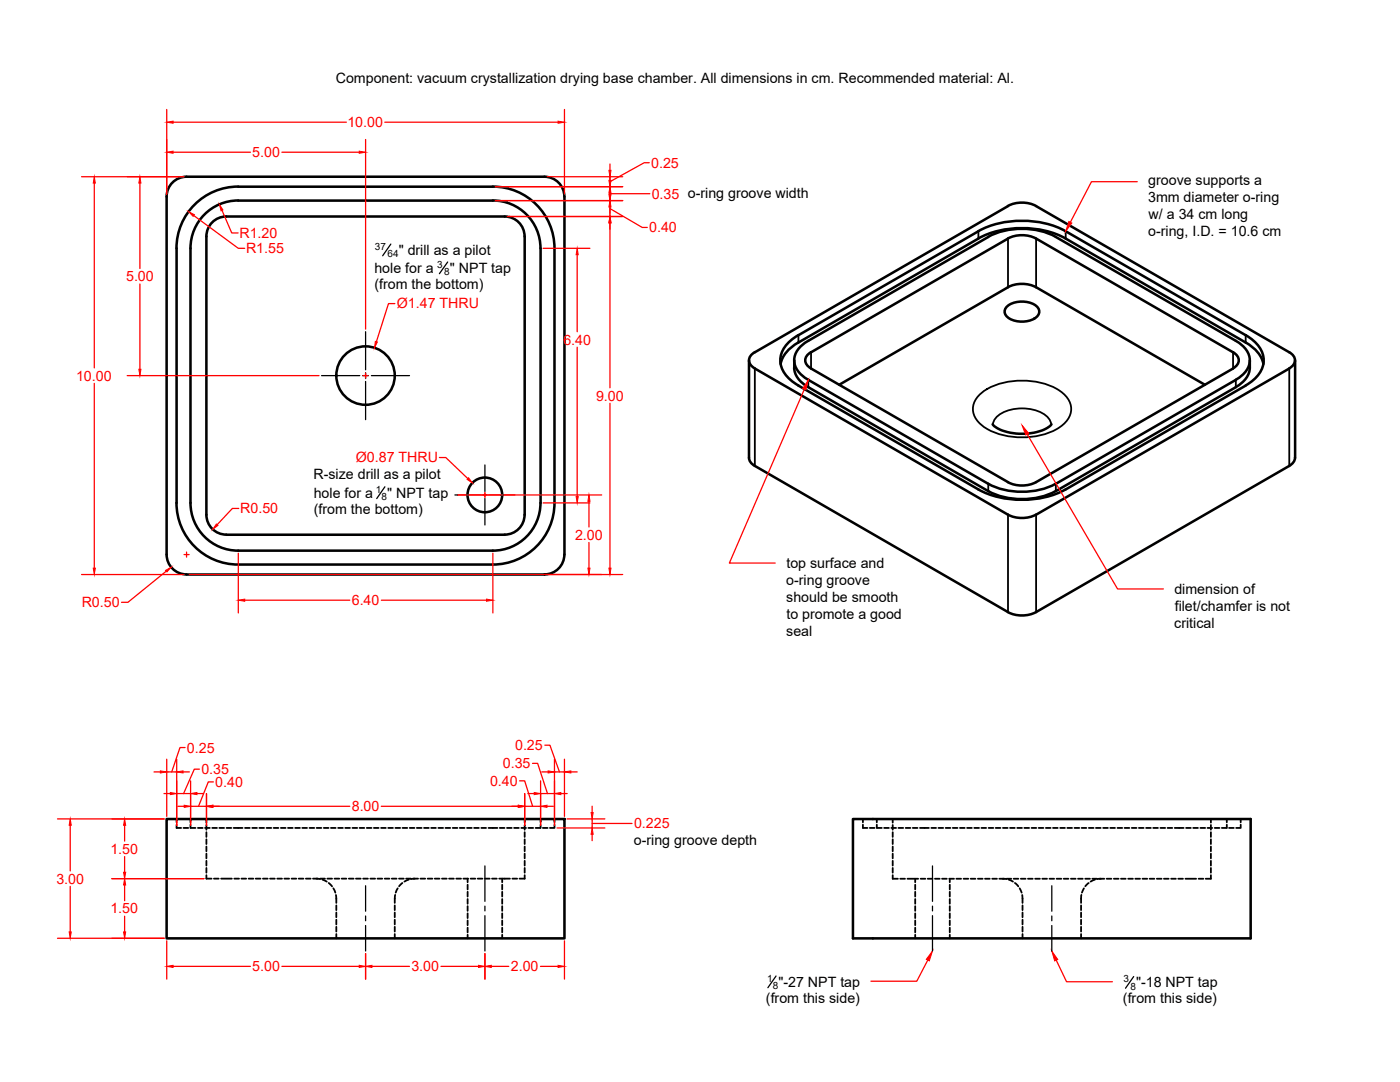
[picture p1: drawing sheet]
<svg xmlns="http://www.w3.org/2000/svg" width="279mm" height="216mm" viewBox="0 0 279 216" stroke-linecap="round" stroke-linejoin="round" font-family="sans-serif">
<!-- layer: MD_Hidden -->
<g fill="none" stroke="#000" stroke-width=".36">
<path d="M35.2 164.5v.7h1M35.2 163.4v.7M36.6 165.2h1M38 163.4v.7M38 164.5v.7M38.1 165.2h.9M39.5 165.2h.9M40.9 165.2h1M41.2 174.6v.7h1M41.2 163.4v.7M41.2 164.6v1M41.2 166.1v.9"/>
<path d="M41.2 167.5v.9M41.2 168.9v1M41.2 170.3v1M41.2 171.8v.9M41.2 173.2v.9M42.4 165.2h.9M42.7 175.3h.9M43.8 165.2h.9M44.1 175.3h2.2M45.2 165.2h1M46.6 165.2h1.8M46.8 175.3h.9"/>
<path d="M48.2 175.3h.9M48.9 165.2h.9M49.6 175.3h1M50.3 165.2h1M51 175.3h1M51.8 165.2h.9M52.5 175.3h.9M53.2 165.2h.9M53.9 175.3h.9M54.6 165.2h1M55.3 175.3h1M56 165.2h1"/>
<path d="M56.7 175.3h1M57.5 165.2h.9M58.2 175.3h.9M58.9 165.2h1M59.6 175.3h1M60.3 165.2h1M61 175.3h1M61.8 165.2h.9M62.5 175.3h.9M63.1 175.3l.8 .1M63.2 165.2h.9M63.9 175.3h1"/>
<path d="M64.3 175.5l.9 .4M64.6 165.2h1M65.3 175.3h1M65.6 176.2l.7 .7M66 165.2h1M66.5 177.2l.4 .9M66.8 175.3h.9M67 178.6l.1 1.6M67.5 165.2h.9M68.2 175.3h.9M68.9 165.2h1M69.6 175.3h1"/>
<path d="M70.3 165.2h1M71 175.3h1M71.8 165.2h.9M72.5 175.3h.9M73.2 165.2h.9M73.9 175.3h1M74.6 165.2h1M75.3 175.3h1M76.1 165.2h.9M76.8 175.3h.9M77.5 165.2h.9M78.2 175.3h.9"/>
<path d="M78.9 178.6l-.1 1.6M78.9 165.2h1M79.4 177.2l-.4 .9M79.6 175.3h1M80.3 176.2l-.6 .6M80.3 165.2h1M81 175.3h1M81.6 175.5l-.9 .4M81.8 165.2h.9M82.5 175.3h.9M82.8 175.3l-.8 .1M83.2 165.2h.9"/>
<path d="M83.9 175.3h1M84.6 165.2h1M85.3 175.3h1M86 165.2h1M86.8 175.3h.9M87.5 165.2h.9M88.2 175.3h1M88.9 165.2h1M89.6 175.3h1M90.3 165.2h1M91.1 175.3h.9M91.8 165.2h.9"/>
<path d="M92.5 175.3h.9M93.2 165.2h.9M93.3 175.3v.7M93.3 176.5v1M93.3 177.9v1M93.3 179.4v.9M93.9 175.3h1M94.6 165.2h1M95.3 175.3h1M96.1 165.2h.9M96.8 175.3h.9M97.5 165.2h1.8"/>
<path d="M98.2 175.3h.9M99.6 175.3h2.2M99.7 165.2h1M100.2 175.3v.7M100.2 176.5v1M100.2 177.9v1M100.2 179.4v.9M101.2 165.2h.9M102.3 175.3h.9M102.6 165.2h.9M104 165.2h1M104.7 174.6v.7h-1"/>
<path d="M104.7 163.4v.7M104.7 164.6v1M104.7 166.1v.9M104.7 167.5v.9M104.7 168.9v1M104.7 170.3v1M104.7 171.8v.9M104.7 173.2v.9M105.5 165.2h.9M107.9 164.5l-.1 .7h-.9M107.9 163.4v.7M108.3 165.2h1"/>
<path d="M110.7 164.5v.7h-1M110.7 163.4v.7M172.2 164.5v.7h.9M172.2 163.4v.7M173.6 165.2h.9M175 163.4v.7M175 164.5v.7M175 165.2h1M176.4 165.2h1M177.9 165.2h.9M178.2 174.6v.7h1M178.2 163.4v.7"/>
<path d="M178.2 164.6v1M178.2 166.1v.9M178.2 167.5v.9M178.2 168.9v1M178.2 170.3v1M178.2 171.8v.9M178.2 173.2v.9M179.3 165.2h1M179.7 175.3h.9M180.7 165.2h1M181.1 175.3h2.1M182.2 165.2h.9"/>
<path d="M182.6 175.3v.7M182.6 176.5v1M182.6 177.9v1M182.6 179.4v.9M183.6 165.2h1.8M183.7 175.3h1M185.1 175.3h1M185.9 165.2h.9M186.6 175.3h.9M187.3 165.2h.9M188 175.3h1M188.7 165.2h1"/>
<path d="M189.4 175.3h1M189.5 175.3v.7M189.5 176.5v1M189.5 177.9v1M189.5 179.4v.9M190.1 165.2h1M190.9 175.3h.9M191.6 165.2h.9M192.3 175.3h1M193 165.2h1M193.7 175.3h1M194.4 165.2h1"/>
<path d="M195.2 175.3h.9M195.9 165.2h.9M196.6 175.3h.9M197.3 165.2h.9M198 175.3h1M198.7 165.2h1M199.4 175.3h1M200.1 175.3l.7 .1M200.2 165.2h.9M200.9 175.3h.9M201.3 175.5l.9 .4M201.6 165.2h.9"/>
<path d="M202.3 175.3h.9M202.5 176.2l.7 .7M203 165.2h1M203.5 177.2l.4 .9M203.7 175.3h1M204 178.6l.1 1.6M204.4 165.2h1M205.1 175.3h1M205.9 165.2h.9M206.6 175.3h.9M207.3 165.2h.9M208 175.3h1"/>
<path d="M208.7 165.2h1M209.4 175.3h1M210.1 165.2h1M210.9 175.3h.9M211.6 165.2h.9M212.3 175.3h.9M213 165.2h1M213.7 175.3h1M214.4 165.2h1M215.1 175.3h1M215.8 178.6v1.6M215.9 165.2h.9"/>
<path d="M216.3 177.2l-.4 .9M216.6 175.3h.9M217.3 176.2l-.7 .6M217.3 165.2h.9M218 175.3h.9M218.5 175.5l-.8 .4M218.7 165.2h1M219.4 175.3h1M219.7 175.3l-.7 .1M220.2 165.2h.9M220.9 175.3h.9M221.6 165.2h.9"/>
<path d="M222.3 175.3h.9M223 165.2h1M223.7 175.3h1M224.4 165.2h1M225.1 175.3h1M225.9 165.2h.9M226.6 175.3h.9M227.3 165.2h.9M228 175.3h1M228.7 165.2h1M229.4 175.3h1M230.1 165.2h1"/>
<path d="M230.9 175.3h.9M231.6 165.2h.9M232.3 175.3h.9M233 165.2h1M233.7 175.3h1M234.4 165.2h1.8M235.1 175.3h1M236.6 175.3h2.1M236.7 165.2h1M238.1 165.2h1M239.2 175.3h1M239.6 165.2h.9"/>
<path d="M241 165.2h.9M241.7 174.6v.7h-1.1M241.7 163.4v.7M241.7 164.6v1M241.7 166.1v.9M241.7 167.5v.9M241.7 168.9v1M241.7 170.3v1M241.7 171.8v.9M241.7 173.2v.9M242.4 165.2h1M243.8 165.2h1"/>
<path d="M244.8 163.4v.7M244.8 164.5v.7M245.3 165.2h.9M247.6 164.5v.7h-.9M247.6 163.4v.7M67.1 180.7v.9M67.1 182.1v.9M67.1 183.5v1M67.1 184.9v1M67.1 186.4v.8M78.8 180.7v.9M78.8 182.1v.9"/>
<path d="M78.8 183.5v1M78.8 184.9v1M78.8 186.4v.8M93.3 180.8v1M93.3 182.2v1M93.3 183.7v.9M93.3 185.1v1M93.3 186.5v.7M100.2 180.8v1M100.2 182.2v1M100.2 183.7v.9M100.2 185.1v1"/>
<path d="M100.2 186.5v.7M182.6 180.8v1M182.6 182.2v1M182.6 183.7v.9M182.6 185.1v1M182.6 186.5v.7M189.5 180.8v1M189.5 182.2v1M189.5 183.7v.9M189.5 185.1v1M189.5 186.5v.7M204.1 180.7v.9"/>
<path d="M204.1 182.1v.9M204.1 183.5v1M204.1 184.9v1M204.1 186.4v.8M215.8 180.7v.9M215.8 182.1v.9M215.8 183.5v1M215.8 184.9v1M215.8 186.4v.8"/>
</g>
<!-- layer: MD_Visible -->
<g fill="none" stroke="#000" stroke-width=".51">
<path d="M33.3 39.2a4 4 0 0 1 3.9-3.9h71.5a4 4 0 0 1 3.9 3.9M33.3 39.2v71.4a4 4 0 0 0 3.9 4M47.5 37.2a12.3 12.3 0 0 0-12.3 12.4v50.7a12.3 12.3 0 0 0 12.3 12.3h50.9a12.3 12.3 0 0 0 12.3-12.2v-50.9a12.3 12.3 0 0 0-12.3-12.3M47.5 37.3h50.9M112.6 39.2v71.5M41.2 47.2a4 4 0 0 1 4-4h55.5a4 4 0 0 1 4 4M41.2 47.2v55.5a4 4 0 0 0 4 4M41.2 42.4a9.3 9.3 0 0 1 6.3-2.4h50.9a9.6 9.6 0 0 1 9.5 9.6v50.7a9.5 9.5 0 0 1-9.5 9.6h-50.9a9.5 9.5 0 0 1-9.5-9.6v-50.8a9.5 9.5 0 0 1 3.2-7.1zM104.7 47.2v55.5M195.2 46.1a19.2 19.2 0 0 1 17.5 0M195.2 47.6a19.2 19.2 0 0 1 17.5 0M195.3 46.1l-36 20.8"/>
<path d="M195.3 47.6l-36 20.7M197.2 47.3a14.9 14.9 0 0 1 13.5 0M197.2 47.3l-35.9 20.7a4.3 4.3 0 0 0-2.6 5 5.6 5.6 0 0 0 2.6 2.8l35.9 20.7a15.1 15.1 0 0 0 13.5 0l35.9-20.7a4.3 4.3 0 0 0 2.6-5.1 5.5 5.5 0 0 0-2.6-2.7l-35.9-20.7M212.7 47.6l35.9 20.7a6.6 6.6 0 0 1 3.5 4.3M212.7 46.1l35.9 20.8M149.5 71.9v19.4a1.91 1.91 0 0 0 1.1 1.7l50.5 29.1a6.2 6.2 0 0 0 5.7 0l50.5-29.1a2.06 2.06 0 0 0 1.1-1.7l.1-19.4M150.6 70.3a1.72 1.72 0 0 0-1.1 1.6 1.72 1.72 0 0 0 1.1 1.6M150.6 70.3l50.5-29.2a6.2 6.2 0 0 1 5.7 0l50.5 29.2M150.6 73.5l50.5 29.2a6.2 6.2 0 0 0 5.7 0l50.5-29.2M158.5 71.9a4.8 4.8 0 0 0 2.8 5.4l35.9 20.7a15.1 15.1 0 0 0 13.5 0l35.9-20.8a4.9 4.9 0 0 0 2.8-5.3M159.3 66.9a5.8 5.8 0 0 0-3.5 5.9 6.5 6.5 0 0 0 3.5 4.1M159.3 68.3a6.6 6.6 0 0 0-3.5 4.3"/>
<path d="M159.3 76.9l36 20.8M161.9 70.3a1.72 1.72 0 0 0-1.2 1.6 1.72 1.72 0 0 0 1.2 1.6M161.9 70.3l39.2-22.7a6.2 6.2 0 0 1 5.7 0l39.3 22.7M161.9 73.5l39.2 22.7a6.2 6.2 0 0 0 5.7 0l39.3-22.7M167.5 76.8l33.6-19.5a6.2 6.2 0 0 1 5.7 0l33.7 19.5M201 61.1a5 5 0 0 1 5.9 0 1.44 1.44 0 0 1-.5 2.5 5.2 5.2 0 0 1-5.4-.4 1.33 1.33 0 0 1 0-2.1zM246.1 70.3a1.72 1.72 0 0 1 1.1 1.6 1.72 1.72 0 0 1-1.1 1.6M248.6 66.9a5.8 5.8 0 0 1 3.5 5.9 6.5 6.5 0 0 1-3.5 4.1l-35.9 20.8M257.3 70.3a1.72 1.72 0 0 1 1.1 1.6 1.72 1.72 0 0 1-1.1 1.6M195.2 97.7a19.2 19.2 0 0 0 17.5 0M198.1 84.7a7.1 7.1 0 0 0 5.3 1.9 8.9 8.9 0 0 0 6.4-1.8v-.1M37.2 114.6h71.5"/>
<path d="M45.2 106.7h55.5M104.7 102.7a4 4 0 0 1-4 4M112.6 110.6a4 4 0 0 1-3.9 4M33.3 163.4h79.3v23.8h-79.3zM170.2 163.4h79.4v23.8h-79.4z"/>
<circle cx="73" cy="74.9" r="5.8"/>
<circle cx="96.8" cy="98.8" r="3.5"/>
</g>
<!-- layer: MD_Visible Narrow -->
<g fill="none" stroke="#000" stroke-width=".36">
<path d="M195.3 46.1v1.5M201.2 47.6v9.7M206.8 47.6v9.7M212.7 46.1v1.5M150.6 73.5v19.5M159.3 66.9v1.4M161.3 75.8v1.5M161.9 70.3v3.2M195.3 78.9a12.6 12.6 0 0 1 9.9-2.9 10.5 10.5 0 0 1 8 3.7 3.8 3.8 0 0 1-1.3 5.3 14.7 14.7 0 0 1-15.8 0 3.8 3.8 0 0 1-.8-6.1zM246.1 70.3v3.2M246.6 75.8v1.5M248.6 66.9v1.4"/>
<path d="M257.3 73.5v19.5M197.2 96.5v1.5M198.1 84.7a3.7 3.7 0 0 1 3-2.8 8.7 8.7 0 0 1 7.8 1.2l.8 1 .1 .6M210.7 96.5v1.5M201.2 102.7v19.4M206.8 102.7v19.4"/>
</g>
<!-- layer: 0 -->
<g fill="none" stroke="#000" stroke-width=".25">
<path d="M78 48.7l-1.6 2.3M89.3 52.3l-1.6 2.3M64.2 75h7.6M72.4 75h1.1M73 66.2v7.6M73 74.4v1.1M73 76.1v7.6M74.1 75h7.6M76.8 97.1l-1.6 2.4M90.8 98.8h5.3M96.4 98.8h.7M96.8 92.8v5.3"/>
<path d="M96.8 98.4v.7M96.8 99.5v5.3M97.5 98.8h5.3M73 176.7v5.1M96.8 172.8v7.1M186.1 172.8v7.1M209.9 176.7v5.1M73 182.8v.9M73 184.7v5.1M96.8 180.8v1M96.8 182.7v7.1M154.9 194.8l-1.7 2.3"/>
<path d="M186.1 180.8v1M186.1 182.7v7.1M209.9 182.8v.9M209.9 184.7v5.1M226.3 194.9l-1.7 2.3"/>
</g>
<g fill="none" stroke="#f00" stroke-width=".25">
<path d="M16.3 35.3h20.4M18.8 36.5v36.9M27.9 36.5v17.1M33.3 21.8v16.9M34.5 24.4h34.6M34.5 30.4h15.5M56.3 30.4h15.4M73 27.8v37.9M76.8 24.4h34.6M98.9 37.3h25.4M109.2 35.3h15.1M112.6 21.8v16.9"/>
<path d="M121.7 38.7h8M121.7 32.7v1.3M121.7 34.7v8.5M129.6 32.5h-1l-6.9 3.8M227 36.3h-9.2l-4.2 8M27.9 56.7v17M38.7 43l8.9 6.6h1.2M44.3 42l1.9 4.5h1.3M98.9 40h25.4M101.2 43.2h23.1M108.4 49.6h9.3M115.2 50.8v15.4"/>
<path d="M121.7 41.6l6.5 3.8h1M121.7 44.5v32.9M18.8 76.5v36.9M25.4 75h38.3M72.5 75h1M73 74.4v1.1M78.8 60.6h-1.3l-2.4 7.6M115.2 69.3v29.8M160.5 77.7l-14.9 34.7h9.1M87.7 91.3h1.3l4.4 4.2M91.3 98.8h28.8M96.8 98.3v1"/>
<path d="M121.7 80.5v32.9M205 86.6l18 30.9h9.2M16.3 114.6h20.4M33.2 114l-7.7 6.2h-1.2M36.7 110.7h1M37.2 110.2v1M37.7 114.6h86.6M47.6 110.4v11.9M47.6 101.5h-1.2l-3.1 3.2M48.8 119.8h21M76.1 119.8h21M98.4 110.4v11.9"/>
<path d="M108.4 100.4h9.3M117.5 100v5.2M117.5 108.2v5.2M30.7 154h1.3M32.7 158.3h1.3M33.3 151.5v11.4M33.3 154h2M35.3 151.5v13.2M35.3 158.3h2.7M36.5 154h1.3M36.9 149.2h-1l-1.6 4.8M38 155.8v8.9"/>
<path d="M39.3 158.3h1.3M39.8 153.5h-1l-2.2 4.8M41.2 158.3v6.4M42.6 156h-1l-2 4.9M103.7 155.8h1l1.6 5.1M104.7 158.3v6.4M105.3 158.3h1.3M106.3 152.3h1l2 6M107.9 158.3h2.8M107.9 155.8v8.9M108.1 154h1.3M108.7 148.7h1l2 5.3"/>
<path d="M110.7 154h1.9M110.7 151.5v13.2M111.9 158.3h1.3M112.6 151.5v11.4M113.9 154h1.3M11.5 163.4h21.3M14 164.7v9.1M14 176.9v9M22.3 175.3h18.4M24.9 164.7v3.1M24.9 170.9v3.2M24.9 176.6v3.1"/>
<path d="M35.5 160.9h1.3M38 160.9h3.2M42.5 160.9h27.3M76.1 160.9h27.3M104.7 160.9h3.2M109.2 160.9h1.2M111.2 165.2h9.5M113.2 163.4h7.5M118.2 164.3h7.9M118.2 160.9v1.2M118.2 163.4v1.8M118.2 166.5v1.2"/>
<path d="M11.5 187.2h21.3M24.9 182.8v3.1M33.3 187.7v7.7M34.5 192.8h15.5M56.3 192.8h15.4M73 190.3v5.1M74.2 192.8h7.5M88 192.8h7.5M96.8 190.3v5.1M98 192.8h3.5M107.9 192.8h3.5M112.6 187.7v7.7"/>
<path d="M185.2 191.6l-2.2 4.2h-9.2M210.8 191.6l2.1 4.3h9.1"/>
</g>
<g fill="#f00" stroke="#f00" stroke-width=".2">
<path d="M18.6 113.4h.4l-.2 1.2z"/>
<path d="M18.8 35.3l.2 1.2h-.4z"/>
<path d="M27.7 73.7h.4l-.2 1.3z"/>
<path d="M27.9 35.3l.2 1.2h-.4z"/>
<path d="M33.3 24.4l1.2-.2v.4z"/>
<path d="M111.4 24.2l1.2 .2-1.2 .2z"/>
<path d="M71.7 30.2l1.3 .2-1.3 .2z"/>
<path d="M33.3 30.4l1.2-.2v.4z"/>
<path d="M74.9 68.1l.4 .1-.6 1.2z"/>
<path d="M121.7 43.2l.2 1.3h-.4z"/>
<path d="M121.5 113.4h.4l-.2 1.2z"/>
<path d="M96.8 192.8l1.2-.2v.4z"/>
<path d="M111.4 192.6l1.2 .2-1.2 .2z"/>
<path d="M13.8 185.9h.4l-.2 1.3z"/>
<path d="M14 163.4l.2 1.3h-.4z"/>
<path d="M118.2 165.2l.2 1.3h-.4z"/>
<path d="M118 162.1h.4l-.2 1.3z"/>
<path d="M24.9 163.4l.2 1.3h-.4z"/>
<path d="M24.7 174.1h.4l-.2 1.2z"/>
<path d="M24.7 185.9h.4l-.2 1.3z"/>
<path d="M24.9 175.3l.2 1.3h-.4z"/>
<path d="M32 153.8l1.3 .2-1.3 .2z"/>
<path d="M35.3 154l1.2-.2v.4z"/>
<path d="M34 158.1l1.3 .2-1.3 .3z"/>
<path d="M38 158.3l1.3-.2v.5z"/>
<path d="M36.8 160.7l1.2 .2-1.2 .2z"/>
<path d="M41.2 160.9l1.3-.2v.4z"/>
<path d="M103.4 160.7l1.3 .2-1.3 .2z"/>
<path d="M107.9 160.9l1.3-.2v.4z"/>
<path d="M106.6 158.1l1.3 .2-1.3 .3z"/>
<path d="M110.7 158.3l1.2-.2v.5z"/>
<path d="M109.4 153.8l1.3 .2-1.3 .2z"/>
<path d="M112.6 154l1.3-.2v.4z"/>
<path d="M117.5 98.8l.3 1.2h-.5z"/>
<path d="M117.3 113.4h.5l-.3 1.2z"/>
<path d="M95.5 192.6l1.3 .2-1.3 .2z"/>
<path d="M73 192.8l1.2-.2v.4z"/>
<path d="M71.7 192.6l1.3 .2-1.3 .2z"/>
<path d="M33.3 192.8l1.2-.2v.4z"/>
<path d="M186.1 189.8l-.6 1.9-.6-.3z"/>
<path d="M209.9 189.8l1.2 1.7-.6 .2z"/>
<path d="M204 84.9l1.3 1.6-.6 .3z"/>
<path d="M121.5 38.8h.4l-.2 1.2z"/>
<path d="M121.7 40l.2 1.3h-.4z"/>
<path d="M121.5 36h.4l-.2 1.3z"/>
<path d="M121.7 37.3l.2 1.2h-.4z"/>
<path d="M121.5 34h.4l-.2 1.3z"/>
<path d="M33 113.8l1.2-.6-.9 .9z"/>
<path d="M37.7 42.2l1.1 .6-.3 .4z"/>
<path d="M43.8 40.8l.7 1.1-.4 .2z"/>
<path d="M161.3 75.8l-.5 2-.6-.3z"/>
<path d="M213.3 44.2l.6 .3-1.2 1.7z"/>
<path d="M43.2 104.6l.3 .2-1 .8z"/>
<path d="M93.5 95.3l.8 1.1-1.1-.7z"/>
<path d="M47.6 119.8l1.2-.3v.5z"/>
<path d="M97.1 119.5l1.3 .3-1.3 .2z"/>
<path d="M115.2 49.6l.2 1.2h-.4z"/>
<path d="M115 99.1h.4l-.2 1.3z"/>
</g>
<g font-size="2.8">
<text x="67" y="16.6">Component: vacuum crystallization drying base chamber. All dimensions in cm. Recommended material: Al.</text>
<text x="229.1" y="40.4">3mm diameter o-ring</text>
<text x="229.2" y="37">groove supports a</text>
<text x="229.2" y="47.2">o-ring, I.D. = 10.6 cm</text>
<text x="229.2" y="43.8">w/ a 34 cm long</text>
<text x="79.6" y="50.9">&quot; drill as a pilot</text>
<text x="74.7" y="54.5">hole for a</text>
<text x="74.7" y="57.6">(from the bottom)</text>
<text x="89.8" y="54.5">&quot; NPT tap</text>
<text x="62.6" y="95.5">R-size drill as a pilot</text>
<text x="62.6" y="99.3">hole for a</text>
<text x="77.3" y="99.3">&quot; NPT tap</text>
<text x="62.6" y="102.5">(from the bottom)</text>
<text x="157" y="113.4">top surface and</text>
<text x="156.9" y="116.8">o-ring groove</text>
<text x="234.4" y="118.6">dimension of</text>
<text x="156.9" y="120.2">should be smooth</text>
<text x="157" y="123.5">to promote a good</text>
<text x="234.4" y="125.4">critical</text>
<text x="234.4" y="122">filet/chamfer is not</text>
<text x="156.9" y="126.9">seal</text>
<text x="126.5" y="168.6">o-ring groove depth</text>
<text x="155.3" y="196.9">&quot;-27 NPT tap</text>
<text x="226.7" y="197">&quot;-18 NPT tap</text>
<text x="152.9" y="200.1">(from this side)</text>
<text x="224.1" y="200.2">(from this side)</text>
</g>
<g font-size="2.8" fill="#f00">
<text x="69.3" y="25.4">10.00</text>
<text x="50.4" y="31.4">5.00</text>
<text x="130" y="33.5">0.25</text>
<text x="130.1" y="39.6">0.35 o-ring groove width</text>
<text x="47.8" y="47.5">R1.20</text>
<text x="129.6" y="46.4">0.40</text>
<text x="49.1" y="50.5">R1.55</text>
<text x="25.2" y="56.1">5.00</text>
<text x="79.2" y="61.6">Ø1.47 THRU</text>
<text x="112.4" y="68.7">6.40</text>
<text x="15.2" y="75.9">10.00</text>
<text x="119" y="79.9">9.00</text>
<text x="71" y="92.3">Ø0.87 THRU</text>
<text x="47.9" y="102.4">R0.50</text>
<text x="114.8" y="107.7">2.00</text>
<text x="16.3" y="121.2">R0.50</text>
<text x="70.2" y="120.8">6.40</text>
<text x="102.8" y="149.7">0.25</text>
<text x="37.3" y="150.2">0.25</text>
<text x="40.2" y="154.5">0.35</text>
<text x="100.4" y="153.3">0.35</text>
<text x="43" y="157">0.40</text>
<text x="70.2" y="161.9">8.00</text>
<text x="97.8" y="156.8">0.40</text>
<text x="126.5" y="165.3">0.225</text>
<text x="22" y="170.4">1.50</text>
<text x="11.3" y="176.3">3.00</text>
<text x="22" y="182.3">1.50</text>
<text x="50.4" y="193.8">5.00</text>
<text x="82.1" y="193.8">3.00</text>
<text x="102" y="193.8">2.00</text>
</g>
<g font-size="2">
<text x="74.8" y="49.9">37</text>
<text x="77.3" y="51.3">64</text>
<text x="87.3" y="53.4">3</text>
<text x="88.7" y="54.9">8</text>
<text x="75" y="98.3">1</text>
<text x="76.2" y="99.8">8</text>
<text x="153.1" y="195.9">1</text>
<text x="154.2" y="197.4">8</text>
<text x="224.2" y="196">3</text>
<text x="225.6" y="197.5">8</text>
</g>
</svg>
